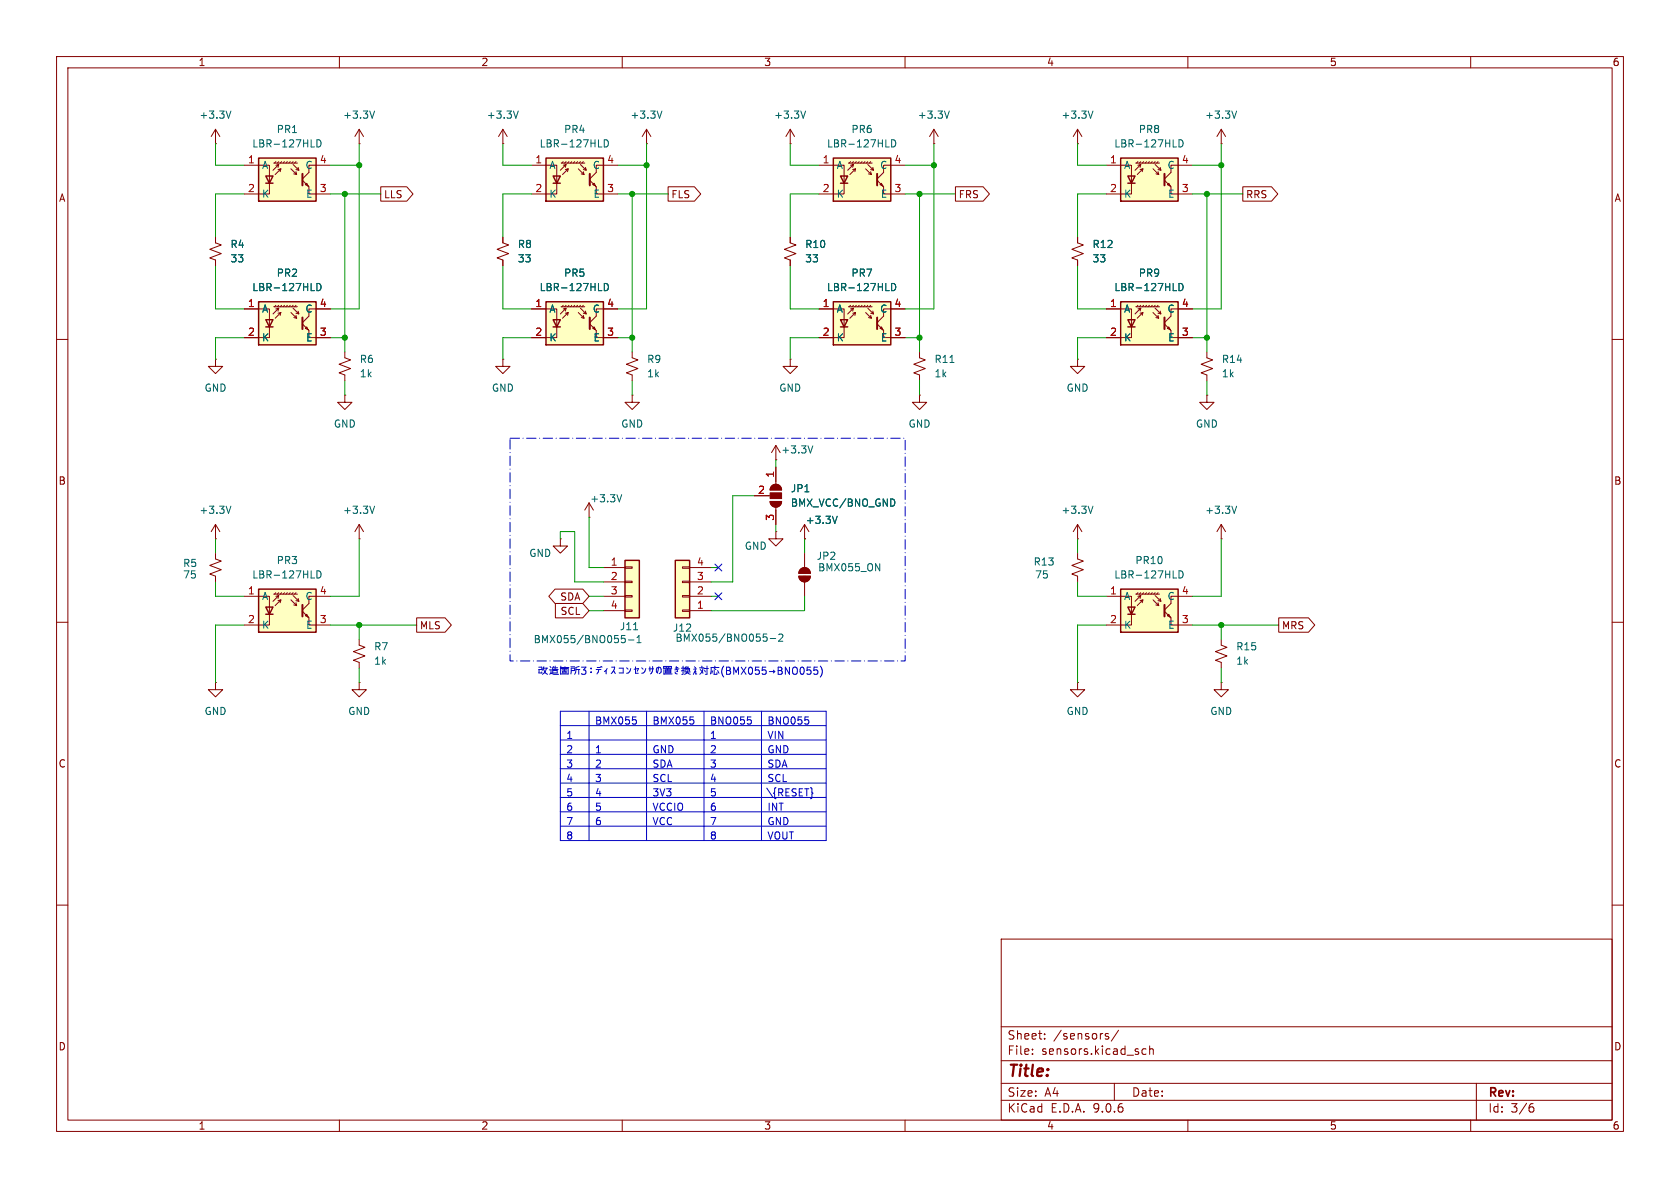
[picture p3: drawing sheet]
<svg xmlns="http://www.w3.org/2000/svg" width="297mm" height="210mm" viewBox="0 0 297 210" stroke-linecap="round" stroke-linejoin="round" font-family="sans-serif">
<g fill="none" stroke="#840000" stroke-width=".18">
<path d="M10 10h277v190h-277zM12 12h273v186h-273zM60 10v2M110 10v2M160 10v2M210 10v2M260 10v2M10 60h2M285 60h2M215.9 95.3h.1M215.9 92.7l-.8 1.3M215.9 92.7l.8 1.3"/>
<path d="M215.9 92.7v2.6M10 110h2M285 110h2M10 160h2M177 166h108v32h-108zM285 160h2M60 198v2M110 198v2M160 198v2M177 194.5h108M177 191.5h108M177 187.5h108"/>
<path d="M177 181.5h108M182.5 186.3v.1M182.5 185.5v.1M184.7 183.6v.1M184.7 182.8v.1M195.5 183.1l.5 .2v.2l-.2 .2-.4-.1M195.5 182.8h.5M197 191.5v3M197.7 182.1l-1.2 2M202.6 185.5l-.4-.1-.3 .3v.4l.1 .2h.6M203.2 185.5l.3-.1 .3 .1 .1 .9M203.2 184.9v1.5"/>
<path d="M210 198v2M260 198v2M261 191.5v6.5M270.6 195.7h.4l.2 .3-.1 .5-.5 .1M271 195.1l-.4 .1"/>
</g>
<path d="M218.6 89.5l-.4 1.2" fill="none" stroke="#006464" stroke-width=".18"/>
<path d="M96.5 27.9h10.2v7.7h-10.2z" fill="#ffffc2"/>
<g fill="none" stroke="#840000" stroke-width=".18">
<path d="M63.5 25.4h.1M63.5 22.9l-.8 1.2M63.5 22.9l.8 1.2M63.5 22.9v2.5M88.9 25.4h.1M88.9 22.9l-.8 1.2M88.9 22.9l.8 1.2M88.9 22.9v2.5M94 29.2h4.4v5.1h-4.4M99.2 28.8h4.2M99.6 29.2l.5-.1-1 1M99.6 28.6l-.3 .2"/>
<path d="M99.9 30l.6-.2-1.1 1.1M100.1 28.6l-.3 .2M100.1 29.1l-.2 .5M100.5 29.8l-.2 .6M100.6 28.6l-.3 .2M101.1 28.6l-.3 .2M101.6 28.6l-.3 .2M102.1 28.6l-.2 .2M102.2 29.8l1.1 1.1-.2-.5M102.6 29.1l1 1-.1-.5M102.6 28.6l-.2 .2M102.7 30.7l.6 .2"/>
<path d="M103.1 28.6l-.2 .2M103.1 30l.5 .1M104.3 31.9l1.1 1.1v1.3h3.8M104.8 32.6l.2-.2 .3 .5zM109.2 29.2h-3.8v1.3l-1.1 1.1M88.9 41.9v1l1 .4-2 .8 2 .7-2 .8 1 .4v1M38.1 95.3h.1M38.1 92.7l-.8 1.3M38.1 92.7l.8 1.3M38.1 92.7v2.6"/>
</g>
<path d="M96.5 27.9h10.2v7.7h-10.2zM97.8 31.1h1.3l-.7 1.3zM97.8 32.4h1.3" fill="none" stroke="#840000" stroke-width=".25"/>
<path d="M104.3 30.7v2.1" fill="none" stroke="#840000" stroke-width=".36"/>
<path d="M66.2 19.6l-.4 1.3M91.6 19.6l-.4 1.3M105.8 26h.6M106.8 24.7a.64 .64 0 0 1 .8 .6 .64 .64 0 0 1-.8 .7zM40.8 89.5l-.4 1.2" fill="none" stroke="#006464" stroke-width=".18"/>
<path d="M45.7 104.1h10.2v7.7h-10.2z" fill="#ffffc2"/>
<g fill="none" stroke="#840000" stroke-width=".18">
<path d="M43.2 105.4h4.4v5.1h-4.4M48.4 105h4.2M48.8 105.4l.5-.1-1 1M48.8 104.8l-.3 .2M49.1 106.2l.6-.2-1.1 1.1M49.3 104.8l-.3 .2M49.3 105.3l-.2 .5M49.7 106l-.2 .6M49.8 104.8l-.3 .2M50.3 104.8l-.3 .2M50.8 104.8l-.3 .2M51.3 104.8l-.2 .2"/>
<path d="M51.4 106l1.1 1.1-.2-.5M51.8 105.3l1 1-.1-.5M51.8 104.8l-.2 .2M51.9 106.9l.6 .2M52.3 104.8l-.2 .2M52.3 106.2l.5 .1M53.5 108.1l1.1 1.1v1.3h3.8M54 108.8l.2-.2 .3 .5zM58.4 105.4h-3.8v1.3l-1.1 1.1"/>
</g>
<path d="M45.7 104.1h10.2v7.7h-10.2zM47 107.3h1.3l-.7 1.3zM47 108.6h1.3" fill="none" stroke="#840000" stroke-width=".25"/>
<path d="M53.5 106.9v2.1" fill="none" stroke="#840000" stroke-width=".36"/>
<path d="M55 102.2h.6M56 100.9a.64 .64 0 0 1 .8 .6 .64 .64 0 0 1-.8 .7z" fill="none" stroke="#006464" stroke-width=".18"/>
<path d="M96.5 53.3h10.2v7.7h-10.2z" fill="#ffffc2"/>
<g fill="none" stroke="#840000" stroke-width=".18">
<path d="M94 54.6h4.4v5.1h-4.4M99.2 54.2h4.2M99.6 54.6l.5-.1-1 1M99.6 54l-.3 .2M99.9 55.4l.6-.2-1.1 1.1M100.1 54l-.3 .2M100.1 54.5l-.2 .5M100.5 55.2l-.2 .6M100.6 54l-.3 .2M101.1 54l-.3 .2M101.6 54l-.3 .2M102.1 54l-.2 .2"/>
<path d="M102.2 55.2l1.1 1.1-.2-.5M102.6 54.5l1 1-.1-.5M102.6 54l-.2 .2M102.7 56.1l.6 .2M103.1 54l-.2 .2M103.1 55.4l.5 .1M104.3 57.3l1.1 1.1v1.3h3.8M104.8 58l.2-.2 .3 .5zM109.2 54.6h-3.8v1.3l-1.1 1.1"/>
</g>
<path d="M96.5 53.3h10.2v7.7h-10.2zM97.8 56.5h1.3l-.7 1.3zM97.8 57.8h1.3" fill="none" stroke="#840000" stroke-width=".25"/>
<path d="M104.3 56.1v2.1" fill="none" stroke="#840000" stroke-width=".36"/>
<path d="M105.8 51.4h.6M106.8 50.1a.64 .64 0 0 1 .8 .6 .64 .64 0 0 1-.8 .7z" fill="none" stroke="#006464" stroke-width=".18"/>
<path d="M45.7 53.3h10.2v7.7h-10.2z" fill="#ffffc2"/>
<g fill="none" stroke="#840000" stroke-width=".18">
<path d="M114.3 25.4h.1M114.3 22.9l-.8 1.2M114.3 22.9l.8 1.2M114.3 22.9v2.5M43.2 54.6h4.4v5.1h-4.4M48.4 54.2h4.2M48.8 54.6l.5-.1-1 1M48.8 54l-.3 .2M49.1 55.4l.6-.2-1.1 1.1M49.3 54l-.3 .2M49.3 54.5l-.2 .5M49.7 55.2l-.2 .6"/>
<path d="M49.8 54l-.3 .2M50.3 54l-.3 .2M50.8 54l-.3 .2M51.3 54l-.2 .2M51.4 55.2l1.1 1.1-.2-.5M51.8 54.5l1 1-.1-.5M51.8 54l-.2 .2M51.9 56.1l.6 .2M52.3 54l-.2 .2M52.3 55.4l.5 .1M53.5 57.3l1.1 1.1v1.3h3.8M54 58l.2-.2 .3 .5z"/>
<path d="M58.4 54.6h-3.8v1.3l-1.1 1.1M137.2 78.7l-.8 1.3M137.2 78.7l.7 1.3M137.2 78.7v2.6M137.2 81.3h.1M63.5 113v1l1 .4-2 .8 2 .8-2 .7 1 .4v1M190.5 120.7v1.2h1.3l-1.3 1.3-1.3-1.3h1.3M190.5 120.7h.1M215.9 120.7v1.2h1.3l-1.3 1.3-1.3-1.3h1.3M215.9 120.7h.1"/>
</g>
<path d="M45.7 53.3h10.2v7.7h-10.2zM47 56.5h1.3l-.7 1.3zM47 57.8h1.3" fill="none" stroke="#840000" stroke-width=".25"/>
<path d="M53.5 56.1v2.1" fill="none" stroke="#840000" stroke-width=".36"/>
<path d="M117 19.6l-.4 1.3M55 51.4h.6M56 50.1a.64 .64 0 0 1 .8 .6 .64 .64 0 0 1-.8 .7zM143.7 78.8l-.4 1.3" fill="none" stroke="#006464" stroke-width=".18"/>
<path d="M45.7 27.9h10.2v7.7h-10.2z" fill="#ffffc2"/>
<g fill="none" stroke="#840000" stroke-width=".18">
<path d="M38.1 25.4h.1M38.1 22.9l-.8 1.2M38.1 22.9l.8 1.2M38.1 22.9v2.5M43.2 29.2h4.4v5.1h-4.4M48.4 28.8h4.2M48.8 29.2l.5-.1-1 1M48.8 28.6l-.3 .2M49.1 30l.6-.2-1.1 1.1M49.3 28.6l-.3 .2M49.3 29.1l-.2 .5M49.7 29.8l-.2 .6"/>
<path d="M49.8 28.6l-.3 .2M50.3 28.6l-.3 .2M50.8 28.6l-.3 .2M51.3 28.6l-.2 .2M51.4 29.8l1.1 1.1-.2-.5M51.8 29.1l1 1-.1-.5M51.8 28.6l-.2 .2M51.9 30.7l.6 .2M52.3 28.6l-.2 .2M52.3 30l.5 .1M53.5 31.9l1.1 1.1v1.3h3.8M54 32.6l.2-.2 .3 .5z"/>
<path d="M58.4 29.2h-3.8v1.3l-1.1 1.1M38.1 41.9v1l1 .4-2 .8 2 .7-2 .8 1 .4v1M139.7 63.5v1.3h1.3l-1.3 1.2-1.3-1.2h1.3M139.7 63.5h.1M190.5 95.3h.1M190.5 92.7l-.8 1.3M190.5 92.7l.8 1.3M190.5 92.7v2.6M215.9 113v1l1 .4-2 .8 2 .8-2 .7 1 .4v1"/>
</g>
<path d="M45.7 27.9h10.2v7.7h-10.2zM47 31.1h1.3l-.7 1.3zM47 32.4h1.3" fill="none" stroke="#840000" stroke-width=".25"/>
<path d="M53.5 30.7v2.1" fill="none" stroke="#840000" stroke-width=".36"/>
<path d="M40.8 19.6l-.4 1.3M55 26h.6M56 24.7a.64 .64 0 0 1 .8 .6 .64 .64 0 0 1-.8 .7zM193.2 89.5l-.4 1.2" fill="none" stroke="#006464" stroke-width=".18"/>
<path d="M198.1 104.1h10.2v7.7h-10.2z" fill="#ffffc2"/>
<g fill="none" stroke="#840000" stroke-width=".18">
<path d="M139.7 25.4h.1M139.7 22.9l-.8 1.2M139.7 22.9l.8 1.2M139.7 22.9v2.5M38.1 63.5v1.3h1.3l-1.3 1.2-1.3-1.2h1.3M38.1 63.5h.1M61 62.2v1l1 .4-2.1 .8 2.1 .8-2.1 .7 1.1 .4v1M61 69.9v1.2h1.2l-1.2 1.3-1.3-1.3h1.3M61 69.9h.1M88.9 63.5v1.3h1.3l-1.3 1.2-1.3-1.2h1.3M88.9 63.5h.1M111.8 62.2v1l1 .4-2.1 .8 2.1 .8-2.1 .7 1.1 .4v1"/>
<path d="M111.8 69.9v1.2h1.2l-1.2 1.3-1.3-1.3h1.3M111.8 69.9h.1M162.6 69.9v1.2h1.2l-1.2 1.3-1.3-1.3h1.3M162.6 69.9h.1M162.6 62.2v1l1 .4-2.1 .8 2.1 .8-2.1 .7 1.1 .4v1M190.5 63.5v1.3h1.3l-1.3 1.2-1.3-1.2h1.3M190.5 63.5h.1M104.1 91.4h.1M104.1 88.9l-.7 1.3M104.1 88.9l.8 1.3M104.1 88.9v2.5M190.5 97.8v1l1 .4-2 .7 2 .8-2 .8 1 .4v1"/>
<path d="M195.6 105.4h4.4v5.1h-4.4M200.8 105h4.2M201.2 105.4l.5-.1-1 1M201.2 104.8l-.3 .2M201.5 106.2l.6-.2-1.1 1.1M201.7 104.8l-.3 .2M201.7 105.3l-.2 .5M202.1 106l-.2 .6M202.2 104.8l-.3 .2M202.7 104.8l-.3 .2M203.2 104.8l-.3 .2M203.7 104.8l-.2 .2"/>
<path d="M203.8 106l1.1 1.1-.2-.5M204.2 105.3l1 1-.1-.5M204.2 104.8l-.2 .2M204.3 106.9l.6 .2M204.7 104.8l-.2 .2M204.7 106.2l.5 .1M205.9 108.1l1.1 1.1v1.3h3.8M206.4 108.8l.2-.2 .3 .5zM210.8 105.4h-3.8v1.3l-1.1 1.1M38.1 120.7v1.2h1.3l-1.3 1.3-1.3-1.3h1.3M38.1 120.7h.1M63.5 120.7v1.2h1.3l-1.3 1.3-1.3-1.3h1.3"/>
<path d="M63.5 120.7h.1"/>
</g>
<path d="M198.1 104.1h10.2v7.7h-10.2zM199.4 107.3h1.3l-.7 1.3zM199.4 108.6h1.3" fill="none" stroke="#840000" stroke-width=".25"/>
<path d="M205.9 106.9v2.1" fill="none" stroke="#840000" stroke-width=".36"/>
<path d="M142.4 19.6l-.4 1.3M167.9 64.1h.8M109.9 87.4l-.4 1.3M207.4 102.2h.6M208.4 100.9a.64 .64 0 0 1 .8 .6 .64 .64 0 0 1-.8 .7z" fill="none" stroke="#006464" stroke-width=".18"/>
<path d="M198.1 27.9h10.2v7.7h-10.2z" fill="#ffffc2"/>
<g fill="none" stroke="#840000" stroke-width=".18">
<path d="M190.5 25.4h.1M190.5 22.9v2.5M190.5 22.9l-.8 1.2M190.5 22.9l.8 1.2M195.6 29.2h4.4v5.1h-4.4M200.8 28.8h4.2M201.2 29.2l.5-.1-1 1M201.2 28.6l-.3 .2M201.5 30l.6-.2-1.1 1.1M201.7 28.6l-.3 .2M201.7 29.1l-.2 .5M202.1 29.8l-.2 .6"/>
<path d="M202.2 28.6l-.3 .2M202.7 28.6l-.3 .2M203.2 28.6l-.3 .2M203.7 28.6l-.2 .2M203.8 29.8l1.1 1.1-.2-.5M204.2 29.1l1 1-.1-.5M204.2 28.6l-.2 .2M204.3 30.7l.6 .2M204.7 28.6l-.2 .2M204.7 30l.5 .1M205.9 31.9l1.1 1.1v1.3h3.8M206.4 32.6l.2-.2 .3 .5z"/>
<path d="M210.8 29.2h-3.8v1.3l-1.1 1.1M215.9 25.4h.1M215.9 22.9l-.8 1.2M215.9 22.9l.8 1.2M215.9 22.9v2.5M139.7 41.9v1l1 .4-2 .8 2 .7-2 .8 1 .4v1M190.5 41.9v1l1 .4-2 .8 2 .7-2 .8 1 .4v1"/>
</g>
<path d="M198.1 27.9h10.2v7.7h-10.2zM199.4 31.1h1.3l-.7 1.3zM199.4 32.4h1.3" fill="none" stroke="#840000" stroke-width=".25"/>
<path d="M205.9 30.7v2.1" fill="none" stroke="#840000" stroke-width=".36"/>
<path d="M193.2 19.6l-.4 1.3M218.6 19.6l-.4 1.3M207.4 26h.6M208.4 24.7a.64 .64 0 0 1 .8 .6 .64 .64 0 0 1-.8 .7z" fill="none" stroke="#006464" stroke-width=".18"/>
<path d="M147.3 27.9h10.2v7.7h-10.2z" fill="#ffffc2"/>
<g fill="none" stroke="#840000" stroke-width=".18">
<path d="M144.8 29.2h4.4v5.1h-4.4M150 28.8h4.2M150.4 29.2l.5-.1-1 1M150.4 28.6l-.3 .2M150.7 30l.6-.2-1.1 1.1M150.9 28.6l-.3 .2M150.9 29.1l-.2 .5M151.3 29.8l-.2 .6M151.4 28.6l-.3 .2M151.9 28.6l-.3 .2M152.4 28.6l-.3 .2M152.9 28.6l-.2 .2"/>
<path d="M153 29.8l1.1 1.1-.2-.5M153.4 29.1l1 1-.1-.5M153.4 28.6l-.2 .2M153.5 30.7l.6 .2M153.9 28.6l-.2 .2M153.9 30l.5 .1M155.1 31.9l1.1 1.1v1.3h3.8M155.6 32.6l.2-.2 .3 .5zM160 29.2h-3.8v1.3l-1.1 1.1"/>
</g>
<path d="M147.3 27.9h10.2v7.7h-10.2zM148.6 31.1h1.3l-.7 1.3zM148.6 32.4h1.3" fill="none" stroke="#840000" stroke-width=".25"/>
<path d="M155.1 30.7v2.1" fill="none" stroke="#840000" stroke-width=".36"/>
<path d="M156.6 26h.6M157.6 24.7a.64 .64 0 0 1 .8 .6 .64 .64 0 0 1-.8 .7z" fill="none" stroke="#006464" stroke-width=".18"/>
<path d="M198.1 53.3h10.2v7.7h-10.2z" fill="#ffffc2"/>
<g fill="none" stroke="#840000" stroke-width=".18">
<path d="M165.1 25.4h.1M165.1 22.9l-.8 1.2M165.1 22.9l.8 1.2M165.1 22.9v2.5M195.6 54.6h4.4v5.1h-4.4M200.8 54.2h4.2M201.2 54.6l.5-.1-1 1M201.2 54l-.3 .2M201.5 55.4l.6-.2-1.1 1.1M201.7 54l-.3 .2M201.7 54.5l-.2 .5M202.1 55.2l-.2 .6"/>
<path d="M202.2 54l-.3 .2M202.7 54l-.3 .2M203.2 54l-.3 .2M203.7 54l-.2 .2M203.8 55.2l1.1 1.1-.2-.5M204.2 54.5l1 1-.1-.5M204.2 54l-.2 .2M204.3 56.1l.6 .2M204.7 54l-.2 .2M204.7 55.4l.5 .1M205.9 57.3l1.1 1.1v1.3h3.8M206.4 58l.2-.2 .3 .5z"/>
<path d="M210.8 54.6h-3.8v1.3l-1.1 1.1M213.4 62.2v1l1 .4-2.1 .8 2.1 .8-2.1 .7 1.1 .4v1M213.4 69.9v1.2h1.2l-1.2 1.3-1.3-1.3h1.3M213.4 69.9h.1"/>
</g>
<path d="M198.1 53.3h10.2v7.7h-10.2zM199.4 56.5h1.3l-.7 1.3zM199.4 57.8h1.3" fill="none" stroke="#840000" stroke-width=".25"/>
<path d="M205.9 56.1v2.1" fill="none" stroke="#840000" stroke-width=".36"/>
<path d="M167.8 19.6l-.4 1.3M207.4 51.4h.6M208.4 50.1a.64 .64 0 0 1 .8 .6 .64 .64 0 0 1-.8 .7z" fill="none" stroke="#006464" stroke-width=".18"/>
<path d="M147.3 53.3h10.2v7.7h-10.2z" fill="#ffffc2"/>
<g fill="none" stroke="#840000" stroke-width=".18">
<path d="M144.8 54.6h4.4v5.1h-4.4M150 54.2h4.2M150.4 54.6l.5-.1-1 1M150.4 54l-.3 .2M150.7 55.4l.6-.2-1.1 1.1M150.9 54l-.3 .2M150.9 54.5l-.2 .5M151.3 55.2l-.2 .6M151.4 54l-.3 .2M151.9 54l-.3 .2M152.4 54l-.3 .2M152.9 54l-.2 .2"/>
<path d="M153 55.2l1.1 1.1-.2-.5M153.4 54.5l1 1-.1-.5M153.4 54l-.2 .2M153.5 56.1l.6 .2M153.9 54l-.2 .2M153.9 55.4l.5 .1M155.1 57.3l1.1 1.1v1.3h3.8M155.6 58l.2-.2 .3 .5zM160 54.6h-3.8v1.3l-1.1 1.1M133.3 87.6h2.8M136.1 88.6h2.1a1.02 1.02 0 0 1-1 1.1 1.02 1.02 0 0 1-1.1-1.1zM136.4 85.9a1.02 1.02 0 0 1 1.1-.2 1.02 1.02 0 0 1 .7 .9h-2.1z"/>
<path d="M137.2 82.6v3M137.2 89.7v3"/>
</g>
<path d="M147.3 53.3h10.2v7.7h-10.2zM148.6 56.5h1.3l-.7 1.3zM148.6 57.8h1.3" fill="none" stroke="#840000" stroke-width=".25"/>
<path d="M155.1 56.1v2.1" fill="none" stroke="#840000" stroke-width=".36"/>
<path d="M156.6 51.4h.6M157.6 50.1a.64 .64 0 0 1 .8 .6 .64 .64 0 0 1-.8 .7zM158 88.3l.2 .5-.2 .6" fill="none" stroke="#006464" stroke-width=".18"/>
<g fill="#840000" stroke="#840000" stroke-width=".18">
<path d="M136.4 85.9a1.02 1.02 0 0 1 1.1-.2 1.02 1.02 0 0 1 .7 .9h-2.1z"/>
<path d="M136.1 87.1h2.1v1h-2.1z"/>
<path d="M136.1 88.6h2.1a1.02 1.02 0 0 1-1 1.1 1.02 1.02 0 0 1-1.1-1.1z"/>
</g>
<path d="M110.5 99.1h2.5v10.1h-2.5z" fill="#ffffc2"/>
<path d="M110.5 99.1h2.5v10.1h-2.5z" fill="none" stroke="#840000" stroke-width=".25"/>
<path d="M106.7 100.3h3.8M106.7 102.9h3.8M106.7 105.4h3.8M106.7 108h3.8M110.5 100.2h1.3v.3h-1.3zM110.5 102.7h1.3v.3h-1.3zM110.5 105.3h1.3v.2h-1.3zM110.5 107.8h1.3v.3h-1.3z" fill="none" stroke="#840000" stroke-width=".18"/>
<path d="M109.9 112.3h.6M110 112.8h.3l.3 .3-.1 .4-.5 .1M111.1 113.1h1M112 111.3h.7M112.6 113.6h.7M112.6 112.7l.4-.4v1.3" fill="none" stroke="#006464" stroke-width=".18"/>
<path d="M119.4 99.1h2.5v10.1h-2.5z" fill="#ffffc2"/>
<path d="M119.4 99.1h2.5v10.1h-2.5z" fill="none" stroke="#840000" stroke-width=".25"/>
<g fill="none" stroke="#840000" stroke-width=".18">
<path d="M67.3 33h4.6l1.1 1.3-1.1 1.3h-4.6zM118.1 33h4.7l1.1 1.3-1.1 1.3h-4.7zM168.9 33h4.9l1.1 1.3-1.1 1.3h-4.9zM219.7 33h5.1l1.1 1.3-1.1 1.3h-5.1zM38.1 41.9v1M38.1 46v1M43.2 54.6h2.5M43.2 59.7h2.5M55.9 54.6h2.5M55.9 59.7h2.5M88.9 41.9v1M88.9 46v1"/>
<path d="M94 54.6h2.5M94 59.7h2.5M106.7 54.6h2.5M106.7 59.7h2.5M139.7 41.9v1M139.7 46v1M144.8 54.6h2.5M144.8 59.7h2.5M157.5 54.6h2.5M157.5 59.7h2.5M190.5 41.9v1M190.5 46v1"/>
<path d="M195.6 54.6h2.5M195.6 59.7h2.5M208.3 54.6h2.5M208.3 59.7h2.5M38.1 97.8v1l1 .4-2 .7 2 .8-2 .8 1 .4v1M63.5 95.3h.1M63.5 92.7l-.8 1.3M63.5 92.7l.8 1.3M63.5 92.7v2.6M99.1 95.3v1.2h1.2l-1.2 1.3-1.3-1.3h1.3M99.1 95.3h.1M133.3 87.6h2.6"/>
<path d="M137.2 94v1.3h1.2l-1.2 1.2-1.3-1.2h1.3M137.2 94h.1M137.2 82.6v2.5M137.2 90.2v2.5M142.2 95.3h.1M142.2 92.7v2.6M142.2 97.8v2.5M142.2 92.7l-.7 1.3M142.2 92.7l.8 1.3M73.7 109.2h5l1.1 1.3-1.1 1.3h-5zM98.1 104.1h4.9l1.1 1.3-1.1 1.3h-4.9l-1.1-1.3zM98.2 106.7h4.8l1.1 1.3-1.1 1.2h-4.8z"/>
<path d="M120.6 107.8h1.3v.3h-1.3zM120.6 105.3h1.3v.2h-1.3zM120.6 102.7h1.3v.3h-1.3zM120.6 100.2h1.3v.3h-1.3zM121.9 108h3.8M121.9 105.4h3.8M121.9 102.9h3.8M121.9 100.3h3.8M141.2 101.9h2.1a1.02 1.02 0 0 1-1.1 1 1.02 1.02 0 0 1-1-1zM141.5 100.6a1.02 1.02 0 0 1 1.1-.2 1.02 1.02 0 0 1 .7 .9h-2.1zM142.2 102.9v2.5M226.1 109.2h5.2l1.1 1.3-1.1 1.3h-5.2z"/>
</g>
<g fill="none" stroke="#006464" stroke-width=".18">
<path d="M55 51.4h.6M56 50.1a.64 .64 0 0 1 .8 .6 .64 .64 0 0 1-.8 .7zM105.8 51.4h.6M106.8 50.1a.64 .64 0 0 1 .8 .6 .64 .64 0 0 1-.8 .7zM156.6 51.4h.6M157.6 50.1a.64 .64 0 0 1 .8 .6 .64 .64 0 0 1-.8 .7zM207.4 51.4h.6M208.4 50.1a.64 .64 0 0 1 .8 .6 .64 .64 0 0 1-.8 .7zM66.2 89.5l-.4 1.2M148 91.3l-.4 1.2M154.8 99.6l.7 1.3v-1.3M158 88.3l.2 .5-.2 .6"/>
<path d="M135 112.1h.6M135.4 112.6l.2 .2v.3l-.2 .3M136.2 112.9h.9M137.7 112.2l.5-.1 .2 .3-.8 1h.8"/>
</g>
<g fill="#840000" stroke="#840000" stroke-width=".18">
<path d="M141.2 101.9h2.1a1.02 1.02 0 0 1-1.1 1 1.02 1.02 0 0 1-1-1z"/>
<path d="M141.5 100.6a1.02 1.02 0 0 1 1.1-.2 1.02 1.02 0 0 1 .7 .9h-2.1z"/>
</g>
<g fill="none" stroke="#0000c2" stroke-width=".18">
<path d="M95.2 118.4h.6M95.2 117.9h.6v.5M95.3 118.4v.6M95.8 118.8v.2h-.6M96 118.1l.3 .7 .5 .4M96.1 118.1h.7M96.1 117.9l-.2 .6M96.6 118.1l-.2 .7-.5 .4M97.1 118.4h.3v.6l-.2 .2M97.2 117.8l.2 .3M97.4 119l.6 .2h.7M97.6 118.4h1.1"/>
<path d="M97.7 118.5h.8v.5h-.8zM97.7 118.1h.9M97.8 117.8l-.1 .4M98.1 117.8v.6M99.1 119.1h1.3M99.1 119.2v-1h1.3v1M99.2 118h.5M99.2 117.8l-.2 .3M99.3 118l.1 .1M99.4 118.4h.8M99.5 118.7h.6v.3h-.6zM99.8 118.3v.4"/>
<path d="M99.8 118h.8M99.9 117.9l-.2 .2M100.1 118l.1 .1M100.9 117.9h.7M101 118.5h.6v-.4h-.6l-.1 1M101.8 118.4h.7M101.8 118.4l-.2 .8M102.3 118.4v.8M102.4 117.8l-.6 .2v.4M102.8 117.9h.8l-.4 .5 .3 .1v.6l-.2 .1-.5-.1M104.5 118.1v.1M104.5 118.8v.1"/>
<path d="M105.4 118.4h.8M105.6 118h.5M105.8 118.4v.3l-.3 .4M106.1 117.9l.1 .1M106.3 117.8l.1 .1M107.2 118.5v.6M107.3 118.2l-.5 .5M108.1 117.9h.6l-.2 .6-.4 .6M108.5 118.6l.3 .5M109.4 118.1h.8v.9h-.8M110.8 118.1l.2 .2M111.5 118.2a.84 .84 0 0 1-.7 .8"/>
<path d="M112.1 118.3l.8-.1-.2 .5M112.4 117.9v1.1h.4M113.4 118.1l.3 .2M114.2 118.2a.84 .84 0 0 1-.8 .8M114.7 118.2h.9M114.9 117.9v.8M115.4 117.8a1.31 1.31 0 0 1-.4 1.3M116.5 118l-.3 1-.2-.2 .2-.7 .5-.1a.67 .67 0 0 1-.2 1.1M117.3 118.2h1.5M117.3 118.1h1.4M117.3 118.1v-.3h1.4v.3M117.4 119.1h1.4"/>
<path d="M117.4 118.5v.7M117.7 118.4h.9v.6h-.9zM117.7 118.8h.9M117.7 118.6h.9M117.8 117.8v.3M118 118.1v.4M118.2 117.8v.3M119.4 118.8v.2l.3 .1M119.5 117.8l.3 .9h-.2M119.9 118l-.5 .1M120 118.2l-.7 .2M120.5 118.1h.4"/>
<path d="M120.5 119.2h.2M120.8 117.8v1.4M120.9 118.5l-.4 .1M121 118.8h1M121.1 118.2h.8v.5M121.1 118.1v.6M121.2 117.9h.5l-.2 .3M121.3 117.9l-.3 .3M121.4 118.2l-.1 .2M121.4 118.9l-.4 .3M121.5 118.6l-.1 .4M121.5 118.7l.2 .4 .3 .1"/>
<path d="M121.6 118.4h.3M121.6 118.2v.3M122.6 118.3l.5-.1-.5 1M122.8 118.8l.2-.1v.4h.2M122.8 117.9l.2 .2M123.7 118.1h.7M123.8 118.4l.4 .4 .1 .2M124.1 117.8v.3M124.3 118.2l-.1 .4-.5 .6M124.4 118.2h.8M124.6 118.5l.1 .3M125 117.8v1.4h-.3"/>
<path d="M126 118.6l-.2 .4M126.2 119.2h.5M126.3 118.4v.7M126.3 118.2l.3 .2M126.4 117.8v.2M126.7 118.9v.2M126.9 118.5l.2 .5M127.1 118h-1.4l-.1 1.1M128 117.8a1.46 1.46 0 0 0 0 1.9M128.4 117.9h.5l.2 .3-.2 .3 .2 .2 .1 .3-.3 .2h-.5zM128.4 118.5h.5M129.7 119.2v-1.3l.4 .9 .5-.9v1.3"/>
<path d="M131 117.9l.9 1.3M131.9 117.9l-.9 1.3M132.5 118l.1-.1a.68 .68 0 0 1 .5 .7 .68 .68 0 0 1-.5 .6 .84 .84 0 0 1-.1-1.2zM134.2 117.9h-.6l-.1 .6 .2-.1 .4 .1 .1 .2v.4l-.2 .1-.5-.1M135.4 117.9h-.6l-.1 .6 .2-.1 .4 .1 .2 .2-.1 .4-.2 .1-.5-.1M136 118.7h1M136.7 118.5l.3 .2M137 118.7l-.3 .3M137.6 117.9h.4l.2 .3-.2 .3 .2 .2 .1 .3-.2 .2h-.5zM137.6 118.5h.4M139.6 117.9v1.3l-.8-1.3v1.3M140.2 118.1l.2-.2a.43 .43 0 0 1 .6 .5v.4a.42 .42 0 0 1-.5 .4 .42 .42 0 0 1-.4-.4z"/>
<path d="M141.6 118l.1-.1a.68 .68 0 0 1 .5 .7 .68 .68 0 0 1-.5 .6 .84 .84 0 0 1-.1-1.2zM143.3 117.9h-.6v.6l.1-.1 .5 .1 .1 .2-.1 .4-.2 .1-.4-.1M144.5 117.9h-.6v.6l.1-.1 .5 .1 .1 .2-.1 .4-.2 .1-.4-.1M145 117.8a1.46 1.46 0 0 1 0 1.9M99.1 128.3h46.9M99.1 130.8h46.9M99.1 133.4h46.9M99.1 135.9h46.9M99.1 138.4h46.9M99.1 125.7h46.9v22.9h-46.9zM104.1 125.7v22.9M111.8 126.7h.6"/>
<path d="M112.4 127.3l.1 .2-.1 .4M114.3 125.7v22.9M122 126.7h.6M122.5 127.3l.2 .2-.2 .4M124.5 125.7v22.9M132.2 126.7h.6M132.7 127.3l.1 .2-.1 .4M134.6 125.7v22.9M142.3 126.7h.6M142.9 127.3l.1 .2-.1 .4M99.1 141h46.9M99.1 143.5h46.9"/>
<path d="M99.1 146.1h46.9M143.6 140.2h.1l-.1 .1"/>
</g>
<g fill="none" stroke="#009600" stroke-width=".18">
<path d="M38.1 25.4v3.8h5.1M43.2 34.3h-5.1v7.6M58.4 29.2h5.1M58.4 34.3h8.9M61 34.3v27.9M63.5 25.4v29.2h-5.1M88.9 25.4v3.8h5.1M94 34.3h-5.1v7.6M109.2 29.2h5.1M109.2 34.3h8.9M111.8 34.3v27.9M114.3 25.4v29.2h-5.1"/>
<path d="M139.7 25.4v3.8h5.1M144.8 34.3h-5.1v7.6M160 29.2h5.1M160 34.3h8.9M162.6 34.3v27.9M165.1 25.4v29.2h-5.1M190.5 25.4v3.8h5.1M195.6 34.3h-5.1v7.6M210.8 29.2h5.1M210.8 34.3h8.9M213.4 34.3v27.9M215.9 25.4v29.2h-5.1"/>
<path d="M38.1 47v7.6h5.1M43.2 59.7h-5.1v3.8M58.4 59.7h2.6M88.9 47v7.6h5.1M94 59.7h-5.1v3.8M109.2 59.7h2.6M139.7 47v7.6h5.1M144.8 59.7h-5.1v3.8M160 59.7h2.6M190.5 47v7.6h5.1M195.6 59.7h-5.1v3.8M210.8 59.7h2.6"/>
<path d="M61 67.3v2.6M111.8 67.3v2.6M162.6 67.3v2.6M213.4 67.3v2.6M38.1 95.3v2.5M63.5 95.3v10.1h-5.1M99.1 95.3v-1.3h2.5v8.9h5.1M104.1 91.4v8.9h2.6M133.3 87.6h-3.8v15.3h-3.8M137.2 81.3v1.3M137.2 92.7v1.3M142.2 95.3v2.5"/>
<path d="M190.5 95.3v2.5M215.9 95.3v10.1h-5.1M38.1 102.9v2.5h5.1M43.2 110.5h-5.1v10.2M58.4 110.5h15.3M63.5 110.5v2.5M63.5 118.1v2.6M104.1 105.4h2.6M104.1 108h2.6M125.7 105.4h1.3M125.7 100.3h1.3M142.2 105.4v2.6h-16.5"/>
<path d="M190.5 102.9v2.5h5.1M195.6 110.5h-5.1v10.2M210.8 110.5h15.3M215.9 110.5v2.5M215.9 118.1v2.6"/>
</g>
<path d="M126.4 99.7l1.2 1.2M127.6 99.7l-1.2 1.2M126.4 104.8l1.2 1.2M127.6 104.8l-1.2 1.2" fill="none" stroke="#000084" stroke-width=".18"/>
<path d="M90.2 77.5h69.8v39.3h-69.8z" fill="none" stroke="#0000c2" stroke-width=".18" stroke-dasharray="1.7 .6 0 .6"/>
<g fill="#009600" stroke="#009600" stroke-width=".18">
<circle cx="63.5" cy="29.2" r=".46"/>
<circle cx="61" cy="59.7" r=".46"/>
<circle cx="61" cy="34.3" r=".46"/>
<circle cx="213.4" cy="59.7" r=".46"/>
<circle cx="215.9" cy="110.5" r=".46"/>
<circle cx="114.3" cy="29.2" r=".46"/>
<circle cx="111.8" cy="34.3" r=".46"/>
<circle cx="111.8" cy="59.7" r=".46"/>
<circle cx="162.6" cy="59.7" r=".46"/>
<circle cx="213.4" cy="34.3" r=".46"/>
<circle cx="215.9" cy="29.2" r=".46"/>
<circle cx="165.1" cy="29.2" r=".46"/>
<circle cx="162.6" cy="34.3" r=".46"/>
<circle cx="63.5" cy="110.5" r=".46"/>
</g>
<text font-size="2.8" fill="#840000" x="178" y="190.9">Title:</text>
<g font-size="2.1" fill="#840000">
<text x="178" y="184">Sheet:</text>
<text x="186.2" y="184">/sensors/</text>
<text x="178" y="186.7">File:</text>
<text x="184.1" y="186.7">sensors.kicad_sch</text>
<text x="178" y="196.9">KiCad</text>
<text x="178" y="194.1">Size:</text>
<text x="184.7" y="194.1">A4</text>
<text x="185.7" y="196.9">E.D.A.</text>
<text x="193.3" y="196.9">9.0.6</text>
<text x="200" y="194.1">Date:</text>
<text x="263" y="194.3">Rev:</text>
<text x="263" y="196.9">Id:</text>
<text x="267.1" y="196.9">3/6</text>
</g>
<g font-size="1.8" fill="#840000">
<text x="35" y="11.9">1</text>
<text x="85" y="11.9">2</text>
<text x="135" y="11.9">3</text>
<text x="185" y="11.9">4</text>
<text x="235" y="11.9">5</text>
<text x="285" y="11.9">6</text>
<text x="10.3" y="35.9">A</text>
<text x="67.8" y="35.2">LLS</text>
<text x="118.6" y="35.2">FLS</text>
<text x="169.4" y="35.2">FRS</text>
<text x="220.2" y="35.2">RRS</text>
<text x="285.3" y="35.9">A</text>
<text x="10.3" y="85.9">B</text>
<text x="285.3" y="85.9">B</text>
<text x="98.9" y="106.4">SDA</text>
<text x="74.1" y="111.4">MLS</text>
<text x="99" y="108.9">SCL</text>
<text x="226.5" y="111.4">MRS</text>
<text x="10.3" y="135.9">C</text>
<text x="285.3" y="135.9">C</text>
<text x="10.3" y="185.9">D</text>
<text x="285.3" y="185.9">D</text>
<text x="35" y="199.9">1</text>
<text x="85" y="199.9">2</text>
<text x="135" y="199.9">3</text>
<text x="185" y="199.9">4</text>
<text x="235" y="199.9">5</text>
<text x="285" y="199.9">6</text>
</g>
<g font-size="1.8" fill="#006464">
<text x="35.2" y="21.2">+3.3V</text>
<text x="48.8" y="23.7">PR1</text>
<text x="60.6" y="21.2">+3.3V</text>
<text x="86" y="21.2">+3.3V</text>
<text x="99.6" y="23.7">PR4</text>
<text x="111.4" y="21.2">+3.3V</text>
<text x="136.8" y="21.2">+3.3V</text>
<text x="150.4" y="23.7">PR6</text>
<text x="162.2" y="21.2">+3.3V</text>
<text x="187.6" y="21.2">+3.3V</text>
<text x="201.2" y="23.7">PR8</text>
<text x="213" y="21.2">+3.3V</text>
<text x="44.5" y="26.3">LBR-127HLD</text>
<text x="95.3" y="26.3">LBR-127HLD</text>
<text x="146.1" y="26.3">LBR-127HLD</text>
<text x="196.9" y="26.3">LBR-127HLD</text>
<text x="46.2" y="30.1">A</text>
<text x="46.2" y="35.2">K</text>
<text x="53.9" y="30.1">C</text>
<text x="54" y="35.2">E</text>
<text x="97" y="30.1">A</text>
<text x="97" y="35.2">K</text>
<text x="104.7" y="30.1">C</text>
<text x="104.8" y="35.2">E</text>
<text x="147.8" y="30.1">A</text>
<text x="147.8" y="35.2">K</text>
<text x="155.5" y="30.1">C</text>
<text x="155.6" y="35.2">E</text>
<text x="198.6" y="30.1">A</text>
<text x="198.6" y="35.2">K</text>
<text x="206.3" y="30.1">C</text>
<text x="206.4" y="35.2">E</text>
<text x="40.6" y="44">R4</text>
<text x="40.6" y="46.6">33</text>
<text x="91.4" y="44">R8</text>
<text x="91.4" y="46.6">33</text>
<text x="142.2" y="44">R10</text>
<text x="142.2" y="46.6">33</text>
<text x="193" y="44">R12</text>
<text x="193" y="46.6">33</text>
<text x="44.5" y="51.7">LBR-127HLD</text>
<text x="48.8" y="49.1">PR2</text>
<text x="95.3" y="51.7">LBR-127HLD</text>
<text x="99.6" y="49.1">PR5</text>
<text x="146.1" y="51.7">LBR-127HLD</text>
<text x="150.4" y="49.1">PR7</text>
<text x="196.9" y="51.7">LBR-127HLD</text>
<text x="201.2" y="49.1">PR9</text>
<text x="46.2" y="55.5">A</text>
<text x="53.9" y="55.5">C</text>
<text x="97" y="55.5">A</text>
<text x="104.7" y="55.5">C</text>
<text x="147.8" y="55.5">A</text>
<text x="155.5" y="55.5">C</text>
<text x="198.6" y="55.5">A</text>
<text x="206.3" y="55.5">C</text>
<text x="46.2" y="60.6">K</text>
<text x="54" y="60.6">E</text>
<text x="63.5" y="64.4">R6</text>
<text x="97" y="60.6">K</text>
<text x="104.8" y="60.6">E</text>
<text x="114.3" y="64.4">R9</text>
<text x="147.8" y="60.6">K</text>
<text x="155.6" y="60.6">E</text>
<text x="165.1" y="64.4">R11</text>
<text x="198.6" y="60.6">K</text>
<text x="206.4" y="60.6">E</text>
<text x="215.9" y="64.4">R14</text>
<text x="36.1" y="69.4">GND</text>
<text x="63.5" y="66.9">1k</text>
<text x="86.9" y="69.4">GND</text>
<text x="114.3" y="66.9">1k</text>
<text x="137.7" y="69.4">GND</text>
<text x="165.1" y="66.9">1k</text>
<text x="188.5" y="69.4">GND</text>
<text x="215.9" y="66.9">1k</text>
<text x="58.9" y="75.8">GND</text>
<text x="109.7" y="75.8">GND</text>
<text x="160.5" y="75.8">GND</text>
<text x="211.3" y="75.8">GND</text>
<text x="138" y="80.4">+3.3V</text>
<text x="104.2" y="89">+3.3V</text>
<text x="139.7" y="87.2">JP1</text>
<text x="139.7" y="89.8">BMX_VCC/BNO_GND</text>
<text x="35.2" y="91">+3.3V</text>
<text x="60.6" y="91">+3.3V</text>
<text x="142.3" y="92.8">+3.3V</text>
<text x="187.6" y="91">+3.3V</text>
<text x="213" y="91">+3.3V</text>
<text x="32.3" y="100.4">R5</text>
<text x="48.8" y="99.9">PR3</text>
<text x="93.5" y="98.7">GND</text>
<text x="131.6" y="97.4">GND</text>
<text x="144.3" y="99.2">JP2</text>
<text x="144.5" y="101.2">BMX055_ON</text>
<text x="182.6" y="100.2">R13</text>
<text x="200.6" y="99.9">PR10</text>
<text x="32.3" y="102.5">75</text>
<text x="44.5" y="102.5">LBR-127HLD</text>
<text x="46.2" y="106.3">A</text>
<text x="53.9" y="106.3">C</text>
<text x="182.9" y="102.5">75</text>
<text x="196.9" y="102.5">LBR-127HLD</text>
<text x="198.6" y="106.3">A</text>
<text x="206.3" y="106.3">C</text>
<text x="46.2" y="111.4">K</text>
<text x="54" y="111.4">E</text>
<text x="94.2" y="113.9">BMX055/BNO055-1</text>
<text x="109.5" y="111.6">J11</text>
<text x="118.9" y="111.9">J12</text>
<text x="119.3" y="113.6">BMX055/BNO055-2</text>
<text x="198.6" y="111.4">K</text>
<text x="206.4" y="111.4">E</text>
<text x="66" y="115.2">R7</text>
<text x="66" y="117.7">1k</text>
<text x="218.4" y="115.2">R15</text>
<text x="218.4" y="117.7">1k</text>
<text x="36.1" y="126.6">GND</text>
<text x="61.5" y="126.6">GND</text>
<text x="188.5" y="126.6">GND</text>
<text x="213.9" y="126.6">GND</text>
</g>
<g font-size="1.8" fill="#a90000">
<text x="43.7" y="29">1</text>
<text x="56.4" y="29">4</text>
<text x="94.5" y="29">1</text>
<text x="107.2" y="29">4</text>
<text x="145.3" y="29">1</text>
<text x="158" y="29">4</text>
<text x="196.1" y="29">1</text>
<text x="208.8" y="29">4</text>
<text x="43.7" y="34">2</text>
<text x="56.4" y="34">3</text>
<text x="94.5" y="34">2</text>
<text x="107.2" y="34">3</text>
<text x="145.3" y="34">2</text>
<text x="158" y="34">3</text>
<text x="196.1" y="34">2</text>
<text x="208.8" y="34">3</text>
<text x="43.7" y="54.4">1</text>
<text x="43.7" y="59.4">2</text>
<text x="56.4" y="54.4">4</text>
<text x="56.4" y="59.4">3</text>
<text x="94.5" y="54.4">1</text>
<text x="94.5" y="59.4">2</text>
<text x="107.2" y="54.4">4</text>
<text x="107.2" y="59.4">3</text>
<text x="145.3" y="54.4">1</text>
<text x="145.3" y="59.4">2</text>
<text x="158" y="54.4">4</text>
<text x="158" y="59.4">3</text>
<text x="196.1" y="54.4">1</text>
<text x="196.1" y="59.4">2</text>
<text x="208.8" y="54.4">4</text>
<text x="208.8" y="59.4">3</text>
<text x="133.9" y="87.4">2</text>
<text x="136.9" y="84.5" transform="rotate(-90 136.9 84.5)">1</text>
<text x="136.9" y="92.1" transform="rotate(-90 136.9 92.1)">3</text>
<text x="107.9" y="100.1">1</text>
<text x="123.1" y="100.1">4</text>
<text x="43.7" y="105.2">1</text>
<text x="56.4" y="105.2">4</text>
<text x="107.9" y="102.6">2</text>
<text x="107.9" y="105.2">3</text>
<text x="107.9" y="107.7">4</text>
<text x="123.1" y="107.7">1</text>
<text x="123.1" y="105.2">2</text>
<text x="123.1" y="102.6">3</text>
<text x="196.1" y="105.2">1</text>
<text x="208.8" y="105.2">4</text>
<text x="43.7" y="110.2">2</text>
<text x="56.4" y="110.2">3</text>
<text x="196.1" y="110.2">2</text>
<text x="208.8" y="110.2">3</text>
</g>
<g font-size="1.8" fill="#0000c2">
<text x="100" y="130.9">1</text>
<text x="105.1" y="128.4">BMX055</text>
<text x="115.3" y="128.4">BMX055</text>
<text x="125.4" y="128.4">BNO055</text>
<text x="125.4" y="130.9">1</text>
<text x="135.6" y="128.4">BNO055</text>
<text x="135.6" y="130.9">VIN</text>
<text x="100" y="133.5">2</text>
<text x="100" y="136">3</text>
<text x="105.1" y="133.5">1</text>
<text x="105.1" y="136">2</text>
<text x="115.3" y="133.5">GND</text>
<text x="115.3" y="136">SDA</text>
<text x="125.4" y="133.5">2</text>
<text x="125.4" y="136">3</text>
<text x="135.6" y="133.5">GND</text>
<text x="135.6" y="136">SDA</text>
<text x="100" y="138.6">4</text>
<text x="100" y="141.1">5</text>
<text x="100" y="143.6">6</text>
<text x="105.1" y="138.6">3</text>
<text x="105.1" y="141.1">4</text>
<text x="105.1" y="143.6">5</text>
<text x="115.3" y="138.6">SCL</text>
<text x="115.3" y="141.1">3V3</text>
<text x="115.3" y="143.6">VCCIO</text>
<text x="125.4" y="138.6">4</text>
<text x="125.4" y="141.1">5</text>
<text x="125.4" y="143.6">6</text>
<text x="135.6" y="138.6">SCL</text>
<text x="135.6" y="141.1">\{RESET}</text>
<text x="135.6" y="143.6">INT</text>
<text x="100" y="146.2">7</text>
<text x="100" y="148.7">8</text>
<text x="105.1" y="146.2">6</text>
<text x="115.3" y="146.2">VCC</text>
<text x="125.4" y="146.2">7</text>
<text x="125.4" y="148.7">8</text>
<text x="135.6" y="146.2">GND</text>
<text x="135.6" y="148.7">VOUT</text>
</g>
</svg>
